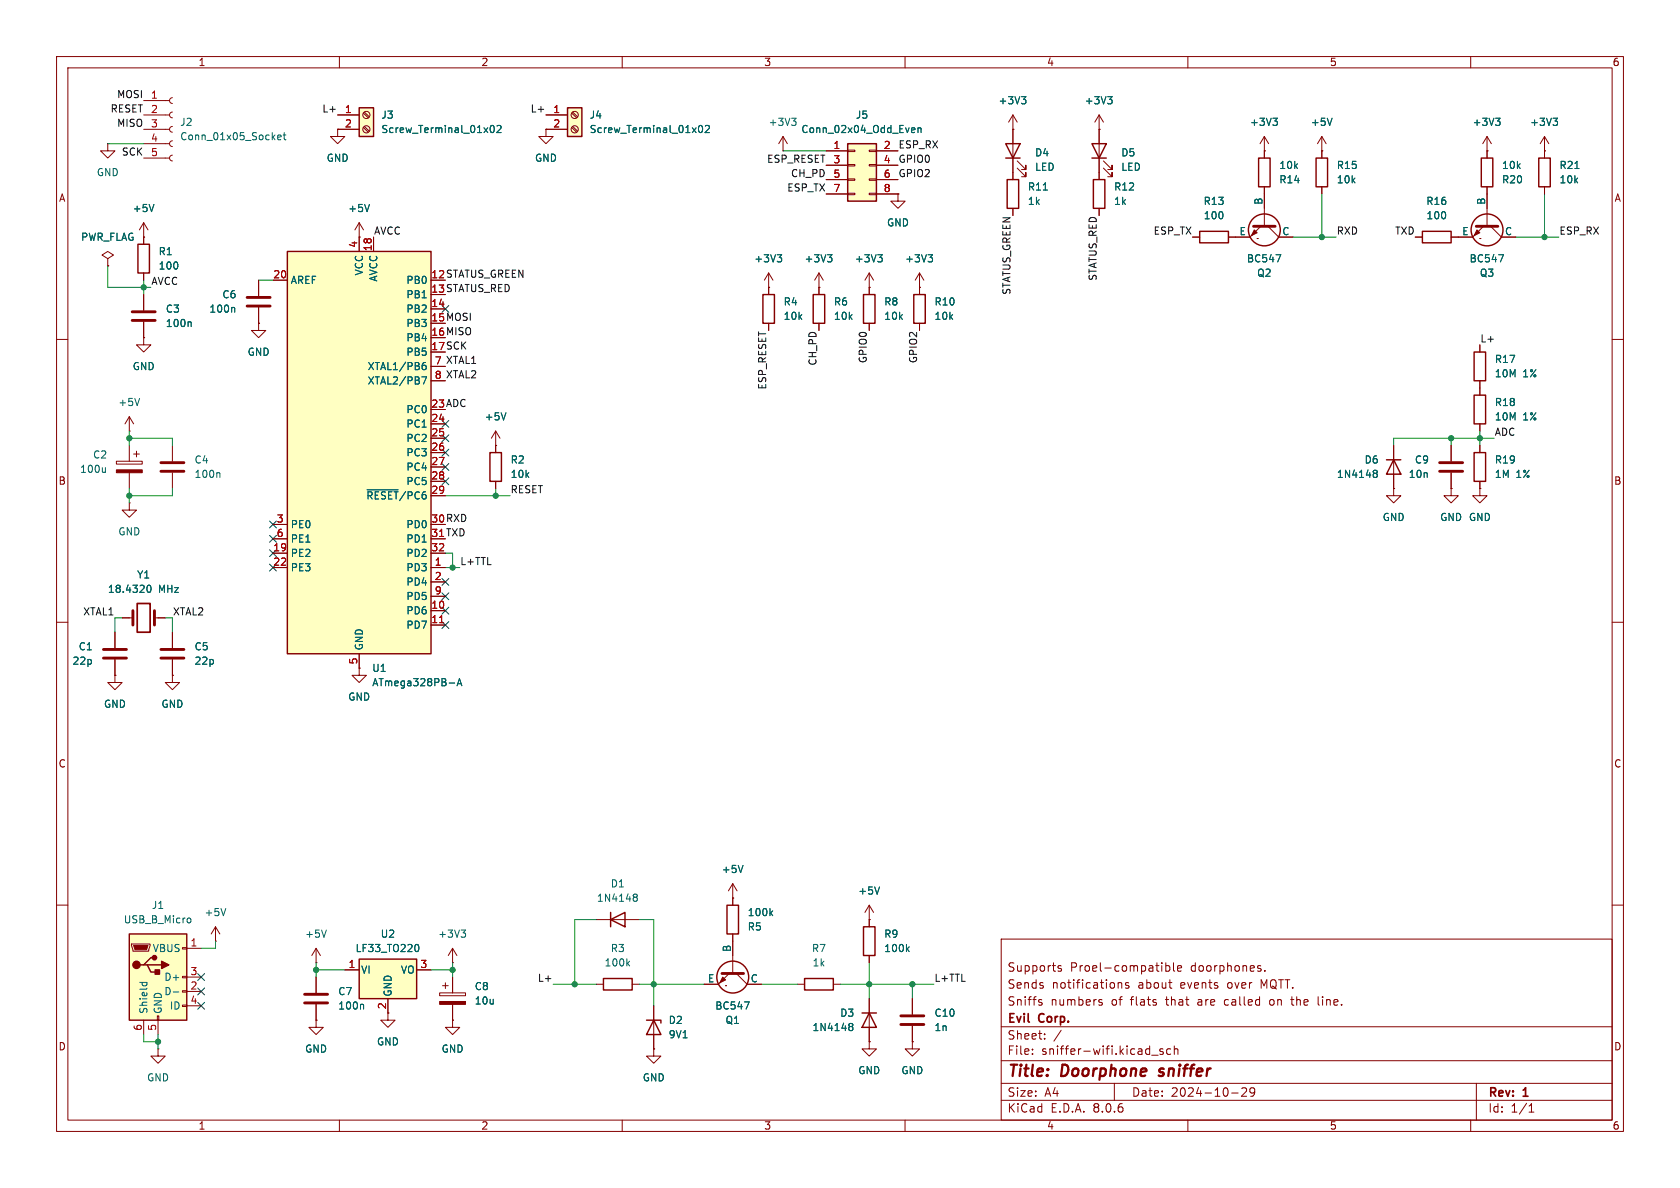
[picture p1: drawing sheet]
<svg xmlns="http://www.w3.org/2000/svg" width="297mm" height="210mm" viewBox="0 0 297 210" stroke-linecap="round" stroke-linejoin="round" font-family="sans-serif">
<g fill="none" stroke="#840000" stroke-width=".18">
<path d="M10 10h277v190h-277zM12 12h273v186h-273zM60 10v2M110 10v2M160 10v2M210 10v2M260 10v2M223.5 26.7h.1M223.5 24.1v3.8M223.5 33v7M223.5 24.1l-.7 1.3M223.5 24.1l.8 1.3"/>
<path d="M233.7 26.7h.1M233.7 24.1l-.8 1.3M233.7 24.1v2.6M233.7 24.1l.7 1.3M10 60h2M210.8 41.9h1.3M222.2 42.2h.1M222.9 40l-1.9 1.9h-3.8M224.2 40l1.9 1.9h2.5M285 60h2M10 110h2M21.6 109.2h1.9"/>
<path d="M27.3 109.2h1.9M30.5 111.8v2.8M30.5 116.6v2.8M285 110h2M10 160h2M285 160h2M38.1 166.4h.1M38.1 163.8l-.8 1.3M38.1 163.8v2.6M38.1 163.8l.8 1.3M55.9 170.2h.1M55.9 167.6l-.8 1.3"/>
<path d="M55.9 167.6v2.6M55.9 167.6l.7 1.3M77.7 175.5h4.6v.5h-4.6zM78.2 174.2h1M78.7 173.7v1.1M80 172.7v2.8M80 177.5v2.8M177 166h108v32h-108zM183.8 177.2l.4 .1v.2l-.2 .2h-.3M183.8 176.7l.4 .1M187.6 170.8l-.4-.1-.2 .2 .1 .2 .5 .2v.3h-.6M194.5 177.2l.3 .1 .1 .2-.2 .2h-.3"/>
<path d="M194.5 176.7l.3 .1M197.7 173.7v1M197.7 173.8l.2-.1 .3 .1 .1 .9M199.5 173.8l-.3-.1-.2 .2v.2l.5 .2v.3h-.5M206.1 170.8l.4-.1 .3 .3v.4l-.1 .2h-.6M206.1 170.2v1.5M206.6 173.7h.6M207 174.7h.2M207.5 170.2v1.3l.2 .2M208.2 171.2l.7-.1-.1-.3-.4-.1-.2 .2v.7h.6M222.5 171.2l.4 .1 .1 .2-.3 .2h-.2M222.5 170.7l.4 .1"/>
<path d="M223.6 171.6v.1M224.5 176.8v.8M228.2 176.7h.5M228.4 176.2v1.3l.2 .2M233 176.2v1.3l.2 .2M27.9 185.4v1.3h1.3l-1.3 1.3-1.2-1.3h1.2M27.9 185.4h.1M60 198v2M110 198v2M115.6 185.4v1.3h1.2l-1.2 1.3-1.3-1.3h1.3M115.6 185.4h.1M160 198v2"/>
<path d="M177 194.5h108M177 191.5h108M177 187.5h108M177 181.5h108M182.5 186.3v.1M182.5 185.5v.1M184.7 183.6v.1M184.7 182.8v.1M187.6 182.1l-1.3 2M197 191.5v3M203.6 186.5h1.1M205.6 185.5l-.4-.1-.2 .2 .1 .2 .5 .2v.3h-.6"/>
<path d="M207 185.5l-.5-.1-.3 .3v.4l.2 .2h.6M207.6 185.5l.2-.1 .4 .1v.9M207.6 184.9v1.5M210 198v2M217.7 193.2h1.2M219.5 192.4l.6-.1 .2 .1 .1 .3-.9 1.1h.9M221.8 192.9l-.3 .3h-.3l-.2-.3 .1-.5 .4-.1 .2 .1a.99 .99 0 0 1-.3 1.4h-.3M260 198v2M261 191.5v6.5M270.3 196.6h.9M270.3 195.5l.4-.4v1.5"/>
</g>
<path d="M204.8 190.1l.2 .1M205.1 189l-.2 .3 .1 .1" fill="none" stroke="#840000" stroke-width=".4"/>
<g fill="none" stroke="#840000" stroke-width=".25">
<path d="M222.5 27.9h2v5.1h-2zM212.1 40.9h5.1v2h-5.1z"/>
<circle cx="223.5" cy="40.6" r="2.82"/>
</g>
<path d="M221.6 40h3.8M23.5 108v2.5M27.3 108v2.5M28.4 116.3h4.1M28.4 114.8h4.1" fill="none" stroke="#840000" stroke-width=".51"/>
<g fill="#840000" stroke="#840000" stroke-width=".18">
<path d="M221.7 40.6l.5 .5-1 .6z"/>
<path d="M77.7 177h4.6v.5h-4.6z"/>
</g>
<path d="M225 20.9h.8l-.4 .5M225.6 21.4l.2 .2v.3l-.2 .3M235.5 20.9l-.4 1.3M225.6 45h.8l-.5 1.3M26.2 103.5l.1-.1a.68 .68 0 0 1 .4 .7 .68 .68 0 0 1-.4 .6 .84 .84 0 0 1-.1-1.2zM39.9 160.6l-.4 1.3M57.7 164.4l-.4 1.3" fill="none" stroke="#006464" stroke-width=".18"/>
<path d="M24.3 106.7h2.2v5.1h-2.2z" fill="none" stroke="#840000" stroke-width=".3"/>
<path d="M22.9 165.1h10.1v15.2h-10.1z" fill="#ffffc2"/>
<path d="M261.9 27.9h2v5.1h-2zM22.9 165.1h10.1v15.2h-10.1zM25.4 170.6h.6l.7 1.2h1.2M26 170.6h2.6M27.3 169.3h-.6l-1.3 1.3h-.6" fill="none" stroke="#840000" stroke-width=".25"/>
<g fill="#840000" stroke="#840000" stroke-width=".25">
<path d="M28.6 169.9l1.2 .7-1.2 .6z"/>
<path d="M27.4 171.5h.8v.7h-.8z"/>
<circle cx="24.1" cy="170.6" r=".63"/>
<circle cx="27.3" cy="169.3" r=".38"/>
</g>
<g fill="none" stroke="#840000" stroke-width=".18">
<path d="M262.9 26.7v1.2M262.9 33v1.3M22.9 76.2h.1M22.9 73.7l-.8 1.2M22.9 73.7v2.5M22.9 73.7l.7 1.2M23.2 166.9h3.3v.2l-.2 1h-2.8zM27.8 179.6h.3v.7h-.3zM32.3 177.7h.7v.2h-.7zM32.3 175.1h.7v.3h-.7zM32.3 172.6h.7v.2h-.7zM32.3 167.5h.7v.3h-.7z"/>
<path d="M33 167.6h2.6M33 175.3h2.6M33 172.7h2.6M33 177.8h2.6M25.4 180.3v2.6M27.9 180.3v2.6"/>
</g>
<path d="M23.6 167.1h2.6l-.3 .8h-2z" fill="#840000" stroke="#840000" stroke-width=".18"/>
<path d="M24.7 70.4l-.4 1.3M24.7 173.7h1.3M25.2 173.7l-.1 .3M25.9 173.7l.1 .3M30.6 175.4h1M33.3 162.3l.3 .1 .1 .1v.5l-.4 .1" fill="none" stroke="#006464" stroke-width=".18"/>
<path d="M63.5 19.1h2.5v5h-2.5z" fill="#ffffc2"/>
<path d="M63.5 19.1h2.5v5h-2.5z" fill="none" stroke="#840000" stroke-width=".25"/>
<g fill="none" stroke="#840000" stroke-width=".18">
<path d="M64.2 20l.9 .8M64.4 19.8l.9 .9M59.7 20.3h3.8M59.7 22.9h3.8M64.2 22.5l.9 .9M64.4 22.4l.9 .8M63.5 118.1v1.3h1.3l-1.3 1.3-1.3-1.3h1.3M63.5 118.1h.1"/>
<circle cx="64.8" cy="22.9" r=".63"/>
<circle cx="64.8" cy="20.3" r=".63"/>
</g>
<path d="M86.8 22.2h.2a.68 .68 0 0 1 .4 .6 .68 .68 0 0 1-.4 .6 .84 .84 0 0 1-.2-1.2zM87.9 22.3l.4-.1 .3 .3-.8 .9h.8" fill="none" stroke="#006464" stroke-width=".18"/>
<path d="M50.8 44.5h25.4v71.1h-25.4z" fill="#ffffc2"/>
<g fill="none" stroke="#840000" stroke-width=".25">
<path d="M193 25.4h2.6l-1.3 2.5zM193 27.9h2.6M193.3 31.8h2v5h-2zM232.7 27.9h2v5.1h-2zM24.4 43.2h2v5.1h-2zM50.8 44.5h25.4v71.1h-25.4zM251.5 40.9h5v2h-5zM260.6 69.9h2v5h-2zM260.6 62.2h2v5.1h-2zM245.1 81.3h2.5M246.4 81.3l1.2 2.5h-2.5zM260.6 80h2v5.1h-2z"/>
<circle cx="262.9" cy="40.6" r="2.82"/>
</g>
<g fill="none" stroke="#840000" stroke-width=".18">
<path d="M25.4 39.4v3.8M25.4 39.4l-.8 1.2M25.4 39.4l.8 1.2M194.3 22.9h.1M194.3 20.3v11.5M194.3 36.8v1.3M194.3 20.3l-.8 1.3M194.3 20.3l.8 1.3M195.1 29.7l1.5 1.5v-.7v.7h-.8M195.1 28.4l1.5 1.6v-.8v.8h-.8M233.7 26.7v1.2M233.7 33v1.3"/>
<path d="M262.9 34.3v5.7M25.4 59.7v1.3h1.3l-1.3 1.2-1.3-1.2h1.3M25.4 59.7h.1M25.4 41.9h.1M25.4 48.3v1.2M25.4 52.1v2.8M25.4 56.9v2.8M45.7 57.2v1.2h1.3l-1.3 1.3-1.3-1.3h1.3M45.7 57.2h.1M45.7 49.5v2.8M45.7 54.4v2.8M48.3 49.5h2.5"/>
<path d="M63.5 41.9v2.6M66 41.9v2.6M76.2 54.6h2.5M250.2 41.9h1.3M261.6 42.2h.1M262.3 40l-2 1.9h-3.8M263.5 40l1.9 1.9h2.6M76.2 74.9h2.5M76.2 77.5h2.5M76.2 64.8h2.5M76.2 67.3h2.5M246.4 78.7v7.7"/>
<path d="M256.5 78.7v2.8M261.6 61v1.2M261.6 67.3v2.6M261.6 74.9v1.3M261.6 78.7v1.3M48.3 97.8h2.5M48.3 92.7h2.5M48.3 95.3h2.5M76.2 97.8h2.5M76.2 80h2.5M76.2 82.6h2.5M76.2 85.1h2.5"/>
<path d="M76.2 87.6h2.5M246.4 86.4v1.2h1.2l-1.2 1.3-1.3-1.3h1.3M246.4 86.4h.1M256.5 86.4v1.2h1.3l-1.3 1.3-1.2-1.3h1.2M256.5 86.4h.1M256.5 83.6v2.8M261.6 86.4v1.2h1.3l-1.3 1.3-1.3-1.3h1.3M261.6 86.4h.1M261.6 85.1v1.3M20.3 119.4v1.3h1.3l-1.3 1.2-1.3-1.2h1.3M20.3 119.4h.1M20.3 111.8v2.8"/>
<path d="M20.3 116.6v2.8M30.5 119.4v1.3h1.2l-1.2 1.2-1.3-1.2h1.3M30.5 119.4h.1M48.3 100.3h2.5M63.5 115.6v2.5M76.2 100.3h2.5M76.2 108h2.5M76.2 110.5h2.5M76.2 102.9h2.5M76.2 105.4h2.5M68.6 179.1v1.2h1.2l-1.2 1.3-1.3-1.3h1.3M80 170.2h.1"/>
<path d="M80 167.6l-.8 1.3M80 167.6v2.6M80 167.6l.8 1.3M80 180.3v1.3h1.3l-1.3 1.3-1.3-1.3h1.3M80 180.3h.1"/>
</g>
<path d="M77.7 110.1h.7" fill="none" stroke="#a90000" stroke-width=".18"/>
<g fill="none" stroke="#006464" stroke-width=".18">
<path d="M195.8 17.1h.8l-.4 .5M196.4 17.6l.2 .2v.3l-.2 .3M27.2 36.1l-.4 1.3M33.6 56.9l.2 .2v.6M41.3 54.3l.2 .2v.7M264.9 45h.9l-.6 1.3M74.6 66.6h.8l-.5 1.3M74.7 64.7l.4-.1 .2 .2-.1 .5h-.3l-.2-.1M75.2 64.1h-.3l-.2 .3M64.9 86.6h5.5M242.9 83.6l.1 .1M242.9 83.2l.3-.1 .2 .2 .1 .1-.3 .3"/>
<path d="M243 83.7h.2M243 83.7h-.1M243.2 83.7l.3 .2-.1 .4-.2 .1-.3-.1M79.4 120.7h1M80.8 121.2l.4-1.2 .4 1.2M80.9 120.9h.6M81.5 164.4h.8l-.4 .5M82.1 164.9l.2 .2v.3l-.2 .3"/>
</g>
<path d="M23.4 56.6h4M23.4 55.1h4M43.7 54.1h4.1M43.7 52.6h4.1M261 40h3.8M254.5 83.3h4.1M254.5 81.8h4.1M18.3 116.3h4.1M18.3 114.8h4.1" fill="none" stroke="#840000" stroke-width=".51"/>
<path d="M261.1 40.6l.5 .5-1 .6z" fill="#840000" stroke="#840000" stroke-width=".18"/>
<path d="M63.5 169.5h10.2v7h-10.2z" fill="#ffffc2"/>
<path d="M272 27.9h2.1v5.1h-2.1zM63.5 169.5h10.2v7h-10.2zM106.7 173h5.1v2h-5.1z" fill="none" stroke="#840000" stroke-width=".25"/>
<g fill="none" stroke="#840000" stroke-width=".18">
<path d="M96.5 22.9v1.2h1.3l-1.3 1.3-1.3-1.3h1.3M96.5 22.9h.1M262.9 26.7h.1M262.9 24.1l-.8 1.3M262.9 24.1v2.6M262.9 24.1l.8 1.3M273 26.7h.1M273 24.1l-.7 1.3M273 24.1v3.8M273 33v1.3M273 24.1l.8 1.3M55.9 172.7v2.8"/>
<path d="M55.9 177.5v2.8M61 171.5h2.5M68.6 176.5v2.6M73.7 171.5h2.5M105.4 174h1.3M111.8 174h1.2M55.9 180.3v1.3h1.2l-1.2 1.3-1.3-1.3h1.3M55.9 180.3h.1"/>
</g>
<path d="M264.4 20.9h.8l-.4 .5M264.9 21.4l.3 .2v.3l-.3 .3M274.6 20.9h.7l-.4 .5M275.1 21.4l.2 .2v.3l-.2 .3M278.4 29.8h.7M64.1 177.5l.2 .2v.7M73.6 166.9a.68 .68 0 0 1 .5 .7 .68 .68 0 0 1-.5 .6M110.9 170.3l.4 .5M111.3 169.9l-.5 .5" fill="none" stroke="#006464" stroke-width=".18"/>
<path d="M53.8 177.3h4.1M53.8 175.8h4.1" fill="none" stroke="#840000" stroke-width=".51"/>
<path d="M149.9 25.4h5v10.2h-5z" fill="#ffffc2"/>
<g fill="none" stroke="#840000" stroke-width=".18">
<path d="M146 26.7h3.9M146 29.2h3.9M146 31.8h3.9M146 34.3h3.9M149.9 34.2h1.2v.2h-1.2zM149.9 31.6h1.2v.3h-1.2zM149.9 29.1h1.2v.2h-1.2zM149.9 26.5h1.2v.3h-1.2zM153.7 34.2h1.2v.2h-1.2zM153.7 31.6h1.2v.3h-1.2zM153.7 29.1h1.2v.2h-1.2zM153.7 26.5h1.2v.3h-1.2z"/>
<path d="M154.9 26.7h3.8M154.9 29.2h3.8M154.9 31.8h3.8M154.9 34.3h3.8M158.7 34.3v1.3h1.3l-1.3 1.2-1.2-1.2h1.2M158.7 34.3h.1M179.1 22.9h.1M179.1 20.3v10.2M179.1 20.3l-.8 1.3M179.1 20.3l.7 1.3M179.8 29.7l1.6 1.5v-.7v.7h-.8M179.8 28.4l1.6 1.6v-.8v.8h-.8"/>
<path d="M19 45.7l1.1-.6-1.1-.6-1 .6 1 .6v1.3M19 47h.1M162.6 50.8h.1M162.6 48.3l-.8 1.2M162.6 48.3v2.5M162.6 48.3l.7 1.2M153.7 162.6h.1M153.7 160v3.8M153.7 168.9v1.3M153.7 160l-.8 1.3M153.7 160l.7 1.3"/>
</g>
<path d="M149.9 25.4h5v10.2h-5zM177.8 25.4h2.5l-1.2 2.5zM177.8 27.9h2.5M152.7 163.8h2v5.1h-2z" fill="none" stroke="#840000" stroke-width=".25"/>
<path d="M180.6 17.1h.8l-.5 .5M181.1 17.6l.3 .2v.3l-.3 .3M161.3 22.6l.4 .1v.2l-.6 .1M161.7 23.4h-.4M162.3 22.7l.2-.1 .3 .1v.7M162.3 22.6v.8M164.1 45h.8l-.5 .5M164.6 45.5l.3 .3v.3l-.3 .2M155.5 156.8l-.4 1.3M160.4 167.7l.3 .5M160.7 167.4l-.4 .5" fill="none" stroke="#006464" stroke-width=".18"/>
<path d="M100.3 19.1h2.6v5h-2.6z" fill="#ffffc2"/>
<g fill="none" stroke="#840000" stroke-width=".25">
<path d="M100.3 19.1h2.6v5h-2.6zM178.1 31.8h2v5h-2zM134.9 52.1h2v5.1h-2zM143.8 52.1h2v5.1h-2zM152.7 52.1h2v5.1h-2zM161.5 52.1h2.1v5.1h-2.1zM86.6 80h2v5.1h-2zM107.9 162.6l2.6-1.3v2.5zM107.9 161.3v2.5M128.5 160h2.1v5.1h-2.1zM142.2 173h5.1v2h-5.1zM152.4 179.1h2.5"/>
<path d="M153.7 179.1l1.2 2.5h-2.5zM114.3 180.3h2.5v.5M115.6 180.3l1.2 2.6h-2.5z"/>
<circle cx="129.5" cy="172.7" r="2.82"/>
</g>
<g fill="none" stroke="#840000" stroke-width=".18">
<path d="M25.4 17.8h4.6M30.5 19.8l-.4 .2-.1 .3 .1 .4 .4 .1M30.5 17.3l-.4 .1-.1 .4 .1 .3 .4 .2M101.1 20l.8 .8M101.2 19.8l.9 .9M19 25.4v1.3h1.3l-1.3 1.2-1.2-1.2h1.2M19 25.4h.1M25.4 20.3h4.6M25.4 22.9h4.6M25.4 27.9h4.6M25.4 25.4h4.6M30.5 27.4l-.4 .2-.1 .3 .1 .4 .4 .1"/>
<path d="M30.5 24.9l-.4 .1-.1 .4 .1 .4 .4 .1M30.5 22.4l-.4 .1-.1 .4 .1 .3 .4 .2M59.7 22.9v1.2h1.3l-1.3 1.3-1.3-1.3h1.3M59.7 22.9h.1M59.7 20.3h3.8M59.7 22.9h3.8M63.5 39.4l-.8 1.2M63.5 39.4v5.1M63.5 39.4l.8 1.2M96.5 22.9h.1M96.5 20.3h3.8M96.5 22.9h3.8"/>
<path d="M101.1 22.5l.8 .9M101.2 22.4l.9 .8M138.4 26.7h.1M138.4 24.1l-.7 1.3M138.4 24.1v2.6M138.4 24.1l.8 1.3M146 26.7h3.9M146 29.2h3.9M146 31.8h3.9M146 34.3h3.9M154.9 26.7h3.8M154.9 29.2h3.8"/>
<path d="M154.9 31.8h3.8M154.9 34.3h3.8M158.7 34.3h.1M179.1 22.9h.1M179.1 22.9v2.5M179.1 27.9v3.9M179.1 36.8v1.3M194.3 22.9h.1M194.3 22.9v2.5M194.3 27.9v3.9M194.3 36.8v1.3M223.5 26.7h.1"/>
<path d="M223.5 26.7v1.2M223.5 33v3.8M233.7 26.7h.1M233.7 26.7v1.2M233.7 33v1.3M262.9 26.7h.1M262.9 26.7v1.2M262.9 33v3.8M273 26.7h.1M273 26.7v1.2M273 33v1.3M19 47h.1"/>
<path d="M25.4 41.9h.1M25.4 59.7h.1M25.4 41.9v1.3M25.4 48.3v1.2M25.4 52.1v2.8M25.4 56.9v2.8M45.7 57.2h.1M45.7 49.5v2.8M45.7 54.4v2.8M48.3 49.5h2.5M63.5 41.9h.1M66 41.9v2.6"/>
<path d="M76.2 54.6h2.5M135.9 50.8h.1M135.9 48.3v3.8M135.9 57.2v1.2M135.9 48.3l-.8 1.2M135.9 48.3l.8 1.2M144.8 50.8h.1M144.8 48.3v3.8M144.8 57.2v1.2M144.8 48.3l-.8 1.2M144.8 48.3l.7 1.2M153.7 50.8h.1"/>
<path d="M153.7 48.3v3.8M153.7 57.2v1.2M153.7 48.3l-.8 1.2M153.7 48.3l.7 1.2M162.6 50.8h.1M162.6 50.8v1.3M162.6 57.2v1.2M210.8 41.9h1.3M217.2 41.9h3.8M226.1 41.9h2.5M250.2 41.9h1.3M256.5 41.9h3.8"/>
<path d="M265.4 41.9h2.6M22.9 78.7v2.8M24.1 79.8v1M30.5 78.7v2.8M76.2 74.9h2.5M76.2 77.5h2.5M76.2 64.8h2.5M76.2 67.3h2.5M87.6 78.7h.1M87.6 76.2l-.7 1.3M87.6 76.2v3.8M87.6 76.2l.8 1.3"/>
<path d="M246.4 78.7v2.6M256.5 78.7v2.8M261.6 61v1.2M261.6 67.3v2.6M261.6 74.9v1.3M261.6 78.7v1.3M20.6 81.5h4.5v.5h-4.5zM22.9 88.9v1.3h1.2l-1.2 1.2-1.3-1.2h1.3M22.9 88.9h.1M22.9 83.6v2.8M23.6 80.3h1M30.5 83.6v2.8"/>
<path d="M48.3 97.8h2.5M48.3 92.7h2.5M48.3 95.3h2.5M76.2 97.8h2.5M76.2 80h2.5M76.2 82.6h2.5M76.2 85.1h2.5M76.2 87.6h2.5M87.6 85.1v1.3M246.4 86.4h.1M246.4 83.8v2.6M256.5 86.4h.1"/>
<path d="M256.5 83.6v2.8M261.6 86.4h.1M261.6 85.1v1.3M20.3 119.4h.1M20.3 111.8v2.8M20.3 116.6v2.8M21.6 109.2h1.3M27.9 109.2h1.3M30.5 119.4h.1M30.5 111.8v2.8M30.5 116.6v2.8M48.3 100.3h2.5"/>
<path d="M63.5 118.1h.1M63.5 115.6v2.5M76.2 100.3h2.5M76.2 108h2.5M76.2 110.5h2.5M76.2 102.9h2.5M76.2 105.4h2.5M129.5 158.8h.1M129.5 156.2v3.8M129.5 156.2l.8 1.3M129.5 156.2l-.7 1.3M55.9 172.7v2.8"/>
<path d="M55.9 177.5v2.8M61 171.5h2.5M68.6 176.5v2.6M73.7 171.5h2.5M80 172.7v2.8M80 177.5v2.8M105.4 162.6h7.6M115.6 177.8v7.6M128.3 174.2h.1M128.9 172.1l-1.9 1.9h-2.5M129.5 165.1v7M130.2 172.1l1.9 1.9h2.5"/>
<path d="M141 174h1.2M147.3 174h1.3M153.7 162.6h.1M153.7 162.6v1.2M153.7 168.9v1.3M153.7 176.5v7.7M161.3 176.5v2.8M55.9 180.3h.1M80 180.3h.1M115.6 185.4h.1M153.7 184.2v1.2h-1.3l1.3 1.3 1.2-1.3h-1.2M153.7 184.2h.1"/>
<path d="M161.3 184.2v1.2h1.3l-1.3 1.3-1.3-1.3h1.3M161.3 184.2h.1M161.3 181.4v2.8"/>
<circle cx="101.6" cy="22.9" r=".63"/>
<circle cx="101.6" cy="20.3" r=".63"/>
</g>
<g fill="none" stroke="#006464" stroke-width=".18">
<path d="M180.6 17.1h.8l-.5 .5M181.1 17.6l.3 .2v.3l-.3 .3M195.8 17.1h.8l-.4 .5M196.4 17.6l.2 .2v.3l-.2 .3M27.2 36.1l-.4 1.3M49.1 24.3l.6-.1-.1-.3h-.3l-.2 .1 .1 .6h.4M50.1 23.9h.4M50.2 23.4v1.1l.3 .2M65.3 36.1l-.4 1.3M86.8 22.2h.2a.68 .68 0 0 1 .4 .6 .68 .68 0 0 1-.4 .6 .84 .84 0 0 1-.2-1.2zM87.9 22.3l.4-.1 .3 .3-.8 .9h.8M123.7 22.2h.1a.68 .68 0 0 1 .4 .6 .68 .68 0 0 1-.4 .6 .84 .84 0 0 1-.1-1.2z"/>
<path d="M124.7 22.3l.5-.1 .2 .3-.8 .9h.8M139.9 20.9h.8l-.4 .5M140.5 21.4l.2 .2v.3l-.2 .3M161.3 22.6l.4 .1v.2l-.6 .1M161.7 23.4h-.4M162.3 22.7l.2-.1 .3 .1v.7M162.3 22.6v.8M184.4 33.6h.8M225 20.9h.8l-.4 .5M225.6 21.4l.2 .2v.3l-.2 .3M235.5 20.9l-.4 1.3M264.4 20.9h.8l-.4 .5"/>
<path d="M264.9 21.4l.3 .2v.3l-.3 .3M274.6 20.9h.7l-.4 .5M275.1 21.4l.2 .2v.3l-.2 .3M278.4 29.8h.7M33.6 56.9l.2 .2v.6M41.3 54.3l.2 .2v.7M137.4 45h.8l-.4 .5M137.9 45.5l.3 .3v.3l-.3 .2M146.3 45h.8l-.4 .5M146.8 45.5l.3 .3v.3l-.3 .2M155.2 45h.8l-.5 .5M155.7 45.5l.3 .3v.3l-.3 .2"/>
<path d="M164.1 45h.8l-.5 .5M164.6 45.5l.3 .3v.3l-.3 .2M225.6 45h.8l-.5 1.3M264.9 45h.9l-.6 1.3M74.6 66.6h.8l-.5 1.3M74.7 64.7l.4-.1 .2 .2-.1 .5h-.3l-.2-.1M75.2 64.1h-.3l-.2 .3M89.4 73l-.4 1.2M18.6 82.7v.8M18.6 83.4l-.1 .1M38.7 83.6l.2 .1v.7M64.9 86.6h5.5"/>
<path d="M242.9 83.6l.1 .1M242.9 83.2l.3-.1 .2 .2 .1 .1-.3 .3M243 83.7h.2M243 83.7h-.1M243.2 83.7l.3 .2-.1 .4-.2 .1-.3-.1M26.2 103.5l.1-.1a.68 .68 0 0 1 .4 .7 .68 .68 0 0 1-.4 .6 .84 .84 0 0 1-.1-1.2zM79.4 120.7h1M80.8 121.2l.4-1.2 .4 1.2M80.9 120.9h.6M112.1 158.5l.1 .1M112.1 158.1h.3l.2 .1 .1 .2-.3 .2M112.2 158.6h.2"/>
<path d="M112.2 158.6l-.1 .1M112.4 158.6l.3 .2-.1 .4-.2 .1h-.3M131.4 153l-.5 1.2M155.5 156.8l-.4 1.3M64.1 177.5l.2 .2v.7M73.6 166.9a.68 .68 0 0 1 .5 .7 .68 .68 0 0 1-.5 .6M131.6 177.1h.8l-.5 1.3M136.2 161.4l.4 .5M136.6 161l-.5 .5M160.4 167.7l.3 .5M160.7 167.4l-.4 .5M150.2 181.4l.1 .1"/>
<path d="M150.2 181l.3-.1 .2 .1 .1 .2-.3 .3M150.3 181.5h.2M150.3 181.5h-.1M150.5 181.5l.3 .2-.1 .4-.2 .1-.3-.1"/>
</g>
<path d="M28.4 83.3h4.1M28.4 81.8h4.1M127.6 172.1h3.8M159.3 179.6h4M159.3 181.1h4" fill="none" stroke="#840000" stroke-width=".51"/>
<g fill="#840000" stroke="#840000" stroke-width=".18">
<path d="M127.8 172.7l.5 .5-1 .5z"/>
<path d="M20.6 83.1h4.5v.5h-4.5z"/>
</g>
<g fill="none" stroke="#009600" stroke-width=".18">
<path d="M19 25.4h6.4M138.4 26.7h7.6M233.7 34.3v7.6M273 34.3v7.6M19 47v3.8h7.7M25.4 49.5v2.6M45.7 49.5h2.6M228.6 41.9h7.6M268 41.9h7.6M22.9 76.2v2.5M22.9 77.5h7.6v1.2M256.5 77.5v1.2"/>
<path d="M261.6 76.2v2.5M264.2 77.5h-17.8v1.2M22.9 86.4v2.5M30.5 86.4v1.2h-7.6M78.7 87.6h11.5M78.7 97.8h1.3v2.5M87.6 86.4v1.2M21.6 109.2h-1.3v2.6M29.2 109.2h1.3v2.6M78.7 100.3h2.6M38.1 166.4v1.2h-2.5M55.9 170.2v2.5"/>
<path d="M55.9 171.5h5.1M76.2 171.5h3.8M80 170.2v2.5M97.8 174h7.6M105.4 162.6h-3.8v11.4M113 174h11.5M113 162.6h2.6v15.2M134.6 174h6.4M148.6 174h16.5M153.7 170.2v6.3M161.3 174v2.5M25.4 182.9v1.3h2.5"/>
<path d="M27.9 182.9v2.5"/>
</g>
<g fill="none" stroke="#000084" stroke-width=".18">
<path d="M78.1 54l1.2 1.2M79.3 54l-1.2 1.2M78.1 74.3l1.2 1.2M78.1 79.4l1.2 1.2M78.1 76.9l1.2 1.2M79.3 74.3l-1.2 1.2M79.3 79.4l-1.2 1.2M79.3 76.9l-1.2 1.2M47.7 92.1l1.2 1.2M47.7 99.7l1.2 1.2M47.7 97.2l1.2 1.2M47.7 94.6l1.2 1.3"/>
<path d="M48.9 92.1l-1.2 1.2M48.9 99.7l-1.2 1.2M48.9 97.2l-1.2 1.2M48.9 94.6l-1.2 1.3M78.1 81.9l1.2 1.3M78.1 84.5l1.2 1.2M79.3 81.9l-1.2 1.3M79.3 84.5l-1.2 1.2M78.1 104.8l1.2 1.2M78.1 102.3l1.2 1.2M78.1 107.3l1.2 1.3M78.1 109.9l1.2 1.2"/>
<path d="M79.3 104.8l-1.2 1.2M79.3 102.3l-1.2 1.2M79.3 107.3l-1.2 1.3M79.3 109.9l-1.2 1.2M35 172.1l1.2 1.2M35 177.2l1.2 1.2M35 174.7l1.2 1.2M36.2 172.1l-1.2 1.2M36.2 177.2l-1.2 1.2M36.2 174.7l-1.2 1.2"/>
</g>
<path d="M77.7 110.1h.7" fill="none" stroke="#a90000" stroke-width=".18"/>
<g fill="#009600" stroke="#009600" stroke-width=".18">
<circle cx="161.3" cy="174" r=".46"/>
<circle cx="153.7" cy="174" r=".46"/>
<circle cx="80" cy="100.3" r=".46"/>
<circle cx="22.9" cy="87.6" r=".46"/>
<circle cx="25.4" cy="50.8" r=".46"/>
<circle cx="22.9" cy="77.5" r=".46"/>
<circle cx="27.9" cy="184.2" r=".46"/>
<circle cx="80" cy="171.5" r=".46"/>
<circle cx="115.6" cy="174" r=".46"/>
<circle cx="101.6" cy="174" r=".46"/>
<circle cx="55.9" cy="171.5" r=".46"/>
<circle cx="261.6" cy="77.5" r=".46"/>
<circle cx="256.5" cy="77.5" r=".46"/>
<circle cx="273" cy="41.9" r=".46"/>
<circle cx="233.7" cy="41.9" r=".46"/>
<circle cx="87.6" cy="87.6" r=".46"/>
</g>
<g font-size="2.8" fill="#840000">
<text x="178" y="190.9">Title:</text>
<text x="187.7" y="190.9">Doorphone</text>
<text x="205.8" y="190.9">sniffer</text>
</g>
<g font-size="2.1" fill="#840000">
<text x="178" y="172">Supports</text>
<text x="189.2" y="172">Proel-compatible</text>
<text x="210.5" y="172">doorphones.</text>
<text x="178" y="178">Sniffs</text>
<text x="178" y="175">Sends</text>
<text x="185.7" y="178">numbers</text>
<text x="185.9" y="175">notifications</text>
<text x="196.5" y="178">of</text>
<text x="200" y="178">flats</text>
<text x="201.2" y="175">about</text>
<text x="206.4" y="178">that</text>
<text x="208.8" y="175">events</text>
<text x="212.1" y="178">are</text>
<text x="217" y="178">called</text>
<text x="217.3" y="175">over</text>
<text x="223.3" y="175">MQTT.</text>
<text x="225.2" y="178">on</text>
<text x="229.2" y="178">the</text>
<text x="234" y="178">line.</text>
<text x="178" y="184">Sheet:</text>
<text x="178" y="181.2">Evil</text>
<text x="183.7" y="181.2">Corp.</text>
<text x="178" y="186.7">File:</text>
<text x="184.1" y="186.7">sniffer-wifi.kicad_sch</text>
<text x="178" y="196.9">KiCad</text>
<text x="178" y="194.1">Size:</text>
<text x="184.7" y="194.1">A4</text>
<text x="185.7" y="196.9">E.D.A.</text>
<text x="193.3" y="196.9">8.0.6</text>
<text x="200" y="194.1">Date:</text>
<text x="207" y="194.1">2024-10-29</text>
<text x="263" y="194.3">Rev:</text>
<text x="263" y="196.9">Id:</text>
<text x="267.1" y="196.9">1/1</text>
<text x="269.4" y="194.3">1</text>
</g>
<g font-size="1.8" fill="#840000">
<text x="35" y="11.9">1</text>
<text x="85" y="11.9">2</text>
<text x="135" y="11.9">3</text>
<text x="185" y="11.9">4</text>
<text x="235" y="11.9">5</text>
<text x="285" y="11.9">6</text>
<text x="10.3" y="35.9">A</text>
<text x="285.3" y="35.9">A</text>
<text x="76.2" y="49.3">12 STATUS_GREEN</text>
<text x="76.2" y="51.8">13 STATUS_RED</text>
<text x="76.2" y="56.9">15 MOSI</text>
<text x="76.2" y="59.4">16 MISO</text>
<text x="76.2" y="62">17 SCK</text>
<text x="76.2" y="72.1">23 ADC</text>
<text x="10.3" y="85.9">B</text>
<text x="285.3" y="85.9">B</text>
<text x="76.2" y="92.5">30 RXD</text>
<text x="10.3" y="135.9">C</text>
<text x="285.3" y="135.9">C</text>
<text x="68.3" y="178.5" transform="rotate(-90 68.3 178.5)">2</text>
<text x="10.3" y="185.9">D</text>
<text x="285.3" y="185.9">D</text>
<text x="35" y="199.9">1</text>
<text x="85" y="199.9">2</text>
<text x="135" y="199.9">3</text>
<text x="185" y="199.9">4</text>
<text x="235" y="199.9">5</text>
<text x="285" y="199.9">6</text>
</g>
<g font-size="1.8" fill="#0f0f0f">
<text x="20.6" y="17.4">MOSI</text>
<text x="19.5" y="20">RESET</text>
<text x="20.6" y="22.5">MISO</text>
<text x="56.9" y="20">L+</text>
<text x="93.7" y="20">L+</text>
<text x="21.4" y="27.6">SCK</text>
<text x="135.5" y="28.9">ESP_RESET</text>
<text x="158.7" y="28.9">GPIO0</text>
<text x="158.7" y="26.3">ESP_RX</text>
<text x="139.1" y="33.9">ESP_TX</text>
<text x="139.7" y="31.4">CH_PD</text>
<text x="158.7" y="31.4">GPIO2</text>
<text x="66" y="41.6">AVCC</text>
<text x="203.8" y="41.6">ESP_TX</text>
<text x="236.2" y="41.6">RXD</text>
<text x="246.5" y="41.6">TXD</text>
<text x="275.6" y="41.6">ESP_RX</text>
<text x="26.7" y="50.5">AVCC</text>
<text x="178.7" y="52.2" transform="rotate(-90 178.7 52.2)">STATUS_GREEN</text>
<text x="194" y="49.7" transform="rotate(-90 194 49.7)">STATUS_RED</text>
<text x="76.8" y="64.5">7 XTAL1</text>
<text x="144.4" y="64.7" transform="rotate(-90 144.4 64.7)">CH_PD</text>
<text x="153.3" y="64.3" transform="rotate(-90 153.3 64.3)">GPIO0</text>
<text x="162.2" y="64.3" transform="rotate(-90 162.2 64.3)">GPIO2</text>
<text x="261.6" y="60.6">L+</text>
<text x="76.8" y="67.1">8 XTAL2</text>
<text x="135.5" y="69" transform="rotate(-90 135.5 69)">ESP_RESET</text>
<text x="264.2" y="77.1">ADC</text>
<text x="90.2" y="87.3">RESET</text>
<text x="81.3" y="100">L+TTL</text>
<text x="14.6" y="108.9">XTAL1</text>
<text x="30.5" y="108.9">XTAL2</text>
<text x="95" y="173.6">L+</text>
<text x="165.1" y="173.6">L+TTL</text>
</g>
<g font-size="1.8" fill="#a90000">
<text x="26.6" y="17.5">1</text>
<text x="26.6" y="20.1">2</text>
<text x="26.6" y="22.6">3</text>
<text x="60.9" y="20.1">1</text>
<text x="60.9" y="22.6">2</text>
<text x="97.7" y="20.1">1</text>
<text x="97.7" y="22.6">2</text>
<text x="26.6" y="25.1">4</text>
<text x="26.6" y="27.7">5</text>
<text x="147.2" y="26.4">1</text>
<text x="147.2" y="29">3</text>
<text x="156.1" y="26.4">2</text>
<text x="156.1" y="29">4</text>
<text x="147.2" y="31.5">5</text>
<text x="147.2" y="34">7</text>
<text x="156.1" y="31.5">6</text>
<text x="156.1" y="34">8</text>
<text x="63.2" y="43.9" transform="rotate(-90 63.2 43.9)">4</text>
<text x="65.8" y="44.5" transform="rotate(-90 65.8 44.5)">18</text>
<text x="48.2" y="49.3">20</text>
<text x="76.2" y="49.3">12</text>
<text x="76.2" y="51.8">13</text>
<text x="76.2" y="54.4">14</text>
<text x="76.2" y="56.9">15</text>
<text x="76.2" y="59.4">16</text>
<text x="76.2" y="62">17</text>
<text x="76.8" y="64.5">7</text>
<text x="76.8" y="67.1">8</text>
<text x="76.2" y="74.7">24</text>
<text x="76.2" y="77.2">25</text>
<text x="76.2" y="72.1">23</text>
<text x="76.2" y="79.8">26</text>
<text x="76.2" y="82.3">27</text>
<text x="76.2" y="84.8">28</text>
<text x="76.2" y="87.4">29</text>
<text x="48.8" y="92.5">3</text>
<text x="48.8" y="95">6</text>
<text x="76.2" y="95">31 TXD</text>
<text x="76.2" y="92.5">30</text>
<text x="76.2" y="95">31</text>
<text x="48.2" y="97.5">19</text>
<text x="48.2" y="100.1">22</text>
<text x="76.2" y="97.5">32</text>
<text x="76.8" y="100.1">1</text>
<text x="76.2" y="107.7">10</text>
<text x="76.8" y="102.6">2</text>
<text x="76.8" y="105.2">9</text>
<text x="76.2" y="110.2">11</text>
<text x="63.2" y="117.5" transform="rotate(-90 63.2 117.5)">5</text>
<text x="33.6" y="167.4">1</text>
<text x="33.6" y="172.5">3</text>
<text x="61.5" y="171.2">1</text>
<text x="74.2" y="171.2">3</text>
<text x="33.6" y="175">2</text>
<text x="33.6" y="177.5">4</text>
<text x="25.1" y="182.3" transform="rotate(-90 25.1 182.3)">6</text>
<text x="27.7" y="182.3" transform="rotate(-90 27.7 182.3)">5</text>
</g>
<g font-size="1.8" fill="#006464">
<text x="31.8" y="22.5">J2</text>
<text x="67.3" y="21.2">J3</text>
<text x="67.3" y="23.7">Screw_Terminal_01x02</text>
<text x="104.1" y="21.2">J4</text>
<text x="104.1" y="23.7">Screw_Terminal_01x02</text>
<text x="135.8" y="22.5">+3V3</text>
<text x="141.6" y="23.7">Conn_02x04_Odd_Even</text>
<text x="151.2" y="21.2">J5</text>
<text x="176.4" y="18.6">+3V3</text>
<text x="191.7" y="18.6">+3V3</text>
<text x="220.9" y="22.5">+3V3</text>
<text x="231.6" y="22.5">+5V</text>
<text x="260.2" y="22.5">+3V3</text>
<text x="270.4" y="22.5">+3V3</text>
<text x="31.8" y="25">Conn_01x05_Socket</text>
<text x="57.7" y="28.8">GND</text>
<text x="94.5" y="28.8">GND</text>
<text x="182.9" y="27.9">D4</text>
<text x="198.1" y="27.9">D5</text>
<text x="17" y="31.3">GND</text>
<text x="181.6" y="33.9">R11</text>
<text x="182.9" y="30.4">LED</text>
<text x="196.9" y="33.9">R12</text>
<text x="198.1" y="30.4">LED</text>
<text x="226.1" y="30.1">10k</text>
<text x="226.1" y="32.6">R14</text>
<text x="236.2" y="32.6">10k</text>
<text x="236.2" y="30.1">R15</text>
<text x="265.4" y="32.6">R20</text>
<text x="265.4" y="30.1">10k</text>
<text x="275.6" y="30.1">R21</text>
<text x="275.6" y="32.6">10k</text>
<text x="23.4" y="37.7">+5V</text>
<text x="61.5" y="37.7">+5V</text>
<text x="156.7" y="40.2">GND</text>
<text x="181.6" y="36.4">1k</text>
<text x="196.9" y="36.4">1k</text>
<text x="212.7" y="36.4">R13</text>
<text x="212.7" y="39">100</text>
<text x="219" y="41.7">E</text>
<text x="223.3" y="36.3" transform="rotate(-90 223.3 36.3)">B</text>
<text x="226.6" y="41.7">C</text>
<text x="252.1" y="36.4">R16</text>
<text x="252.1" y="39">100</text>
<text x="258.4" y="41.7">E</text>
<text x="262.6" y="36.3" transform="rotate(-90 262.6 36.3)">B</text>
<text x="266" y="41.7">C</text>
<text x="14.2" y="42.8">PWR_FLAG</text>
<text x="27.9" y="45.3">R1</text>
<text x="27.9" y="47.9">100</text>
<text x="133.2" y="46.6">+3V3</text>
<text x="142.1" y="46.6">+3V3</text>
<text x="151" y="46.6">+3V3</text>
<text x="159.9" y="46.6">+3V3</text>
<text x="220.3" y="46.6">BC547</text>
<text x="259.7" y="46.6">BC547</text>
<text x="39.2" y="52.9">C6</text>
<text x="51.3" y="50.4">AREF</text>
<text x="64.4" y="48.8" transform="rotate(-90 64.4 48.8)">VCC</text>
<text x="66.9" y="49.9" transform="rotate(-90 66.9 49.9)">AVCC</text>
<text x="71.7" y="50.4">PB0</text>
<text x="71.7" y="52.9">PB1</text>
<text x="222.1" y="49.1">Q2</text>
<text x="261.5" y="49.1">Q3</text>
<text x="29.2" y="55.5">C3</text>
<text x="29.2" y="58">100n</text>
<text x="36.9" y="55.5">100n</text>
<text x="71.7" y="55.5">PB2</text>
<text x="71.7" y="58">PB3</text>
<text x="138.4" y="54.2">R4</text>
<text x="138.4" y="56.7">10k</text>
<text x="147.3" y="54.2">R6</text>
<text x="147.3" y="56.7">10k</text>
<text x="156.2" y="54.2">R8</text>
<text x="156.2" y="56.7">10k</text>
<text x="165.1" y="56.7">10k</text>
<text x="165.1" y="54.2">R10</text>
<text x="23.4" y="65.6">GND</text>
<text x="43.7" y="63.1">GND</text>
<text x="64.9" y="65.6">XTAL1/PB6</text>
<text x="71.7" y="60.6">PB4</text>
<text x="71.7" y="63.1">PB5</text>
<text x="264.2" y="64.4">R17</text>
<text x="20.8" y="72">+5V</text>
<text x="64.9" y="68.2">XTAL2/PB7</text>
<text x="264.2" y="72">R18</text>
<text x="264.2" y="66.9">10M</text>
<text x="269.2" y="66.9">1%</text>
<text x="71.7" y="73.3">PC0</text>
<text x="71.7" y="75.8">PC1</text>
<text x="85.6" y="74.5">+5V</text>
<text x="264.2" y="74.5">10M</text>
<text x="269.2" y="74.5">1%</text>
<text x="14.1" y="83.8">100u</text>
<text x="16.4" y="81.3">C2</text>
<text x="34.3" y="82.1">C4</text>
<text x="71.7" y="78.3">PC2</text>
<text x="71.7" y="80.9">PC3</text>
<text x="71.7" y="83.4">PC4</text>
<text x="90.2" y="82.1">R2</text>
<text x="241.1" y="82.1">D6</text>
<text x="250" y="82.1">C9</text>
<text x="264.2" y="82.1">R19</text>
<text x="34.3" y="84.7">100n</text>
<text x="64.7" y="88.5">~{RESET}/PC6</text>
<text x="71.7" y="86">PC5</text>
<text x="90.2" y="84.7">10k</text>
<text x="236.2" y="84.7">1N4148</text>
<text x="248.9" y="84.7">10n</text>
<text x="264.2" y="84.7">1M</text>
<text x="268" y="84.7">1%</text>
<text x="20.8" y="94.8">GND</text>
<text x="51.3" y="93.6">PE0</text>
<text x="71.7" y="93.6">PD0</text>
<text x="244.3" y="92.3">GND</text>
<text x="254.5" y="92.3">GND GND</text>
<text x="51.3" y="98.7">PE2</text>
<text x="51.3" y="101.2">PE3</text>
<text x="51.3" y="96.1">PE1</text>
<text x="71.7" y="101.2">PD3</text>
<text x="71.7" y="96.1">PD1</text>
<text x="71.7" y="98.7">PD2</text>
<text x="19" y="105">18.4320</text>
<text x="24.1" y="102.5">Y1</text>
<text x="28" y="105">MHz</text>
<text x="71.7" y="103.7">PD4</text>
<text x="71.7" y="106.3">PD5</text>
<text x="71.7" y="108.8">PD6</text>
<text x="71.7" y="111.4">PD7</text>
<text x="12.7" y="117.7">22p</text>
<text x="13.8" y="115.2">C1</text>
<text x="34.3" y="115.2">C5</text>
<text x="34.3" y="117.7">22p</text>
<text x="64.4" y="115.1" transform="rotate(-90 64.4 115.1)">GND</text>
<text x="65.7" y="119">U1</text>
<text x="18.3" y="125.3">GND</text>
<text x="28.4" y="125.3">GND</text>
<text x="61.5" y="124.1">GND</text>
<text x="65.7" y="121.5">ATmega328PB-A</text>
<text x="127.5" y="154.5">+5V</text>
<text x="26.7" y="160.9">J1</text>
<text x="105.4" y="159.6">1N4148</text>
<text x="107.9" y="157.1">D1</text>
<text x="151.6" y="158.3">+5V</text>
<text x="21.8" y="163.4">USB_B_Micro</text>
<text x="36.1" y="162.2">+5V</text>
<text x="53.8" y="166">+5V</text>
<text x="67.2" y="166">U2</text>
<text x="77.4" y="166">+3V3</text>
<text x="132.1" y="164.7">R5</text>
<text x="132.1" y="162.2">100k</text>
<text x="156.2" y="166">R9</text>
<text x="26.9" y="168.5">VBUS</text>
<text x="29" y="173.6">D+</text>
<text x="62.8" y="168.5">LF33_TO220</text>
<text x="63.8" y="172.3">VI</text>
<text x="70.8" y="172.3">VO</text>
<text x="106.8" y="171">100k</text>
<text x="107.9" y="168.5">R3</text>
<text x="125.1" y="173.7">E</text>
<text x="129.3" y="168.4" transform="rotate(-90 129.3 168.4)">B</text>
<text x="132.6" y="173.7">C</text>
<text x="143.4" y="168.5">R7</text>
<text x="143.6" y="171">1k</text>
<text x="156.2" y="168.5">100k</text>
<text x="26.3" y="179.3" transform="rotate(-90 26.3 179.3)">Shield</text>
<text x="28.8" y="179.3" transform="rotate(-90 28.8 179.3)">GND</text>
<text x="29" y="176.1">D-</text>
<text x="29.9" y="178.7">ID</text>
<text x="59.7" y="176.1">C7</text>
<text x="59.7" y="178.7">100n</text>
<text x="69.4" y="176.3" transform="rotate(-90 69.4 176.3)">GND</text>
<text x="83.8" y="175.2">C8</text>
<text x="83.8" y="177.8">10u</text>
<text x="126.4" y="178.7">BC547</text>
<text x="148.4" y="179.9">D3</text>
<text x="165.1" y="179.9">C10</text>
<text x="66.5" y="185">GND</text>
<text x="118.1" y="181.2">D2</text>
<text x="118.1" y="183.7">9V1</text>
<text x="128.2" y="181.2">Q1</text>
<text x="143.5" y="182.5">1N4148</text>
<text x="165.1" y="182.5">1n</text>
<text x="25.9" y="191.4">GND</text>
<text x="53.8" y="186.3">GND</text>
<text x="78" y="186.3">GND</text>
<text x="113.5" y="191.4">GND</text>
<text x="151.6" y="190.1">GND</text>
<text x="159.3" y="190.1">GND</text>
</g>
</svg>
